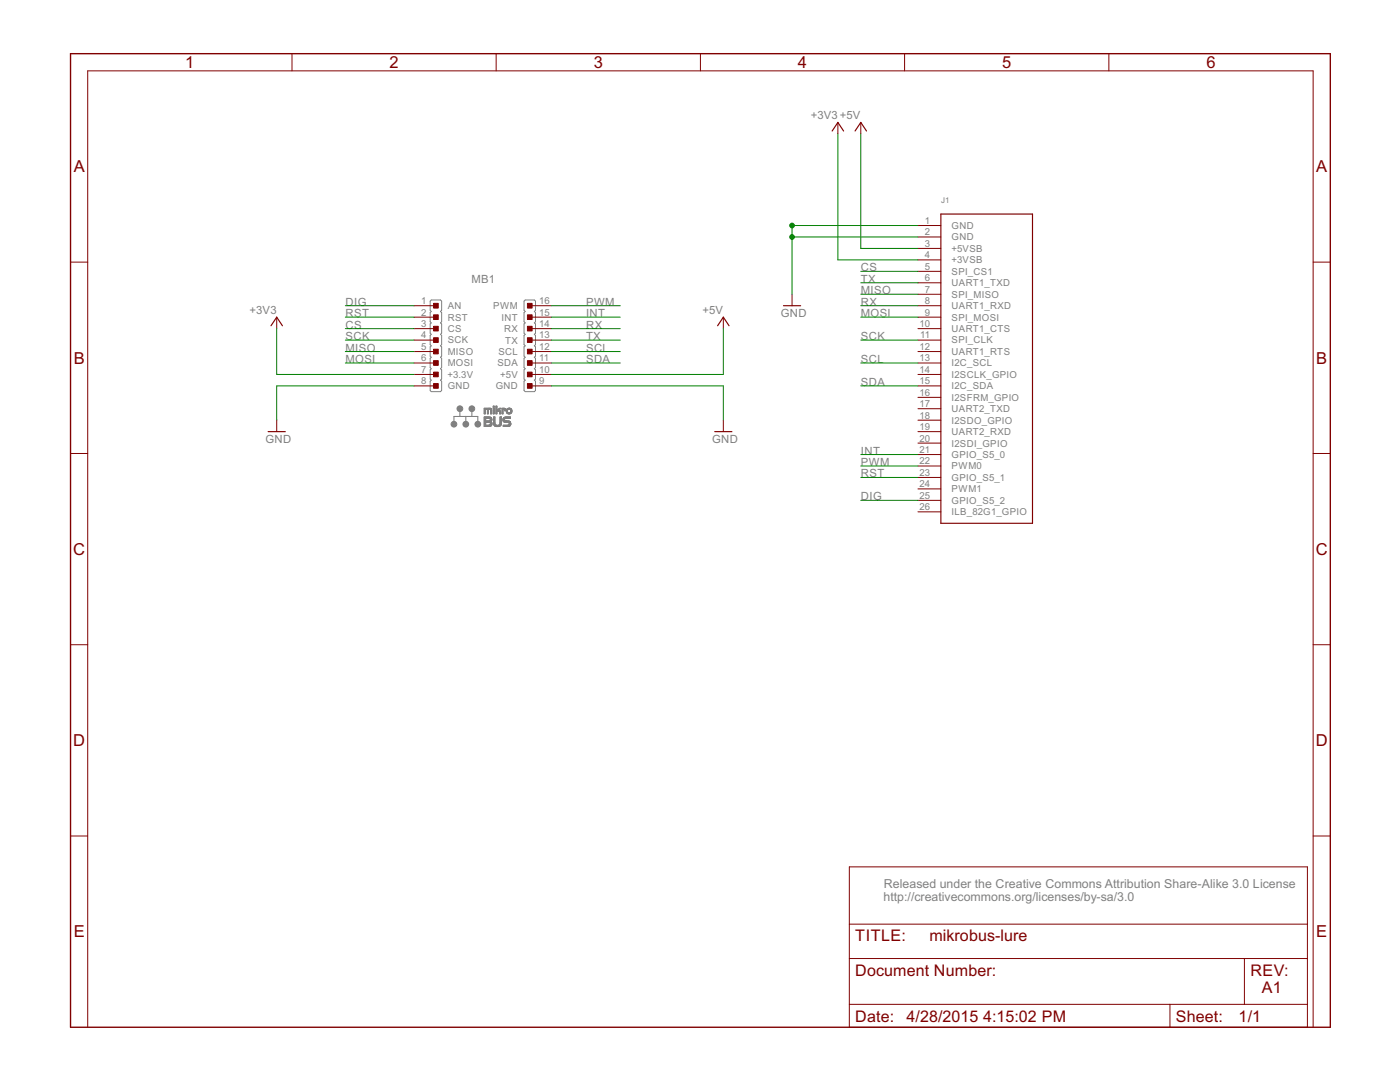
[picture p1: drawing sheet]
<svg xmlns="http://www.w3.org/2000/svg" width="279mm" height="216mm" viewBox="0 0 279 216" stroke-linecap="round" stroke-linejoin="round" font-family="sans-serif">
<g fill="none" stroke="#808080" stroke-width=".2">
<path d="M86.1 59.9h1.8l.2 .2v1.8l-.2 .2 .2 .3v1.8l-.2 .2 .2 .2v1.9l-.2 .2 .2 .2v1.9l-.2 .2 .2 .2v1.9l-.2 .2 .2 .2v1.8l-.2 .3 .2 .2v1.8l-.2 .3 .2 .2v1.8l-.2 .2h-1.8l-.2-.2v-1.8l.2-.2-.2-.3v-1.8l.2-.2-.2-.3v-1.8l.2-.2-.2-.2v-1.9l.2-.2-.2-.2v-1.9l.2-.2-.2-.2v-1.9l.2-.2-.2-.2v-1.8l.2-.3-.2-.2v-1.8zM104.6 60.1l.2-.2h1.8l.3 .2v1.8l-.3 .2 .3 .3v1.8l-.3 .2 .3 .2v1.9l-.3 .2 .3 .2v1.9l-.3 .2 .3 .2v1.9l-.3 .2 .3 .2v1.8l-.3 .3 .3 .2v1.8l-.3 .3 .3 .2v1.8l-.3 .2h-1.8l-.2-.2v-1.8l.2-.2-.2-.3v-1.8l.2-.2-.2-.3v-1.8l.2-.2-.2-.2v-1.9l.2-.2-.2-.2v-1.9l.2-.2-.2-.2v-1.9l.2-.2-.2-.2v-1.8l.2-.3-.2-.2zM96.7 83.2v1.9M96.7 81.5v1.1M96.8 81.5v1.1M96.8 83.2v1.9M96.8 81.5v1.1h-.2v-1.1h1.3M96.8 81.6h.5M96.9 81.5v.1M96.9 83.2v1.9M96.9 84.9h.7M96.9 84.2l.8 .1"/>
<path d="M96.9 83.5h.8M96.9 84h.6M97 83.2l-.1 1.9M97 81.5v.1M97 83.2v.3M97 84v.2M97 84.9v.2M97.1 81.5v.1M97.1 83.2v.3M97.1 84v.2M97.1 84.9v.2M97.2 81.5v.1"/>
<path d="M97.2 83.2v.3M97.2 84v.2M97.2 84.9v.2M97.3 81.5v1.1h.2v-1.1M97.3 83.2v.3M97.3 84v.2M97.3 84.9v.2M97.3 81.5v1.1M97.4 81.5v1.1M97.4 83.2v.3M97.4 84v.2M97.4 84.9v.2"/>
<path d="M97.5 83.2v.3M97.5 84v.2M97.5 84.9v.2M97.5 81.6l.3 .1M97.5 83.2h-.9v1.9h.9M97.5 83.2h.2M97.5 81.5v.1M97.6 83.2v.3M97.6 84v.2M97.6 84.9v.2M97.6 81.5v.1M97.7 83.2v.3"/>
<path d="M97.7 84v.3M97.7 84.8v.3M97.7 84.8l-.1 .1M97.7 83.5h.1M97.7 81.5v.1M97.7 83.2h.2M97.7 84.8h.1M97.7 84.3h.1M97.8 85.1h-.3M97.8 81.5v.2M97.8 83.2v.3M97.8 83.9v.4"/>
<path d="M97.8 84.8v.3M97.8 84.8h-.1M97.8 84.3h.1M97.8 83.5v.1M97.8 81.7h.1M97.8 83.9l-.3 .1M97.8 83.2v.4M97.8 83.6v.3M97.8 83.9v.5M97.8 84.7v.3M97.8 84.7v.1M97.8 84.3l.1 .2"/>
<path d="M97.8 83.9h.1M97.9 81.5v.2M97.9 83.2l.1 .1M97.9 83.2v1.8M97.9 81.5h.1M97.9 81.8h.1M97.9 84.6l-.1 .1M97.9 81.5v1.1h.2v-.7l-.1-.4M97.9 83.3v1.7M97.9 81.5v1.1M98 83.3l.2 .4-.1 .2M98 81.5v1.1"/>
<path d="M98 83.3v.8M98 84.2v.8M98 85l-.2 .1M98 81.6v1M98 83.3v.7M98.1 81.6v1M98.1 83.4v.6M98.1 84.2v.7M98.1 84.9l-.1 .1M98.1 83.9l-.2 .2 .2 .1M98.1 84.2v.6M98.1 83.6v.2"/>
<path d="M98.1 84.3v.5M98.1 84.8v.1M98.4 81h.2v.3h-.2zM98.4 81.5h.2v1.1h-.2zM98.5 81v.3M98.5 81.5v1.1M98.5 83.2v1.5M98.6 81v.3M98.6 81.5v1.1M98.6 83.2v1.6M98.6 83.2l.1 1.7M98.7 84.9l.1 .1"/>
<path d="M98.7 83.2v1.8M98.8 84.5v.5M98.8 85h.1M98.8 84.7v.3M98.8 85l.1 .1M98.9 84.8v.3M98.9 85.1h.1M99 84.8l-.2-.2v-1.4h-.3v1.3l.2 .4M99 81h.2v1.6h-.2zM99 84.8h.1M99 84.8v.3M99 81v1.6"/>
<path d="M99 84.8l.1 .1M99 85.1h.5M99.1 81v1.6M99.1 84.9v.2M99.1 84.9h.3M99.2 84.9v.2M99.2 82.1h.3M99.3 84.9v.2M99.3 81.8v.3M99.4 81.7v.4M99.4 84.9v.2M99.5 81.6v.5"/>
<path d="M99.5 84.9v.2M99.5 84.8v.3M99.5 81.6v.2M99.5 81.9v.2M99.5 81.9h.2M99.5 82.1h.1M99.5 84.8l-.1 .1M99.6 81.6v.2M99.6 81.9v.2M99.6 84.8v.3M99.6 81.5v.2M99.6 82.1l.1 .1"/>
<path d="M99.7 81.5v.2M99.7 81.9v.7h.2v-.5l-.2-.2M99.7 84.8v.3M99.7 81.5h.3l-.6 .4h.1M99.7 81.5l-.5 .4M99.7 81.9v.7M99.7 84.7l-.2 .1M99.8 81.5l-.1 .2M99.8 84.6l-.1 .4M99.8 84.6l-.1 .1M99.8 84.6h.1M99.8 85l-.3 .1"/>
<path d="M99.8 81.5v.1M99.8 82v.6M99.8 83.2v1.8M99.9 82v.6M99.9 83.2v1.7M99.9 81.5v.1M99.9 84.9l-.1 .1M99.9 81.5h.1M100 83.2v1.6M100 84.8l-.1 .1M100.1 84.6v-1.4h-.3v1.8M100.1 84.5l-.1 .3"/>
<path d="M100.2 81.5v1.1M100.3 81.5v1.1M100.4 81.5v1.1M100.4 83.9l.1 .2M100.4 83.6v.4M100.4 83.6h.1M100.4 81.5v1.1h-.2v-1.1h.5M100.4 81.6h.1M100.4 83.5v.6M100.5 83.4v.7M100.5 84.9v.2M100.5 84.1l.2 .1"/>
<path d="M100.5 81.5v.1M100.5 81.6l.1 .1M100.5 83.4l-.1 .2M100.5 83.4v.8M100.6 83.3l-.1 .1M100.6 81.5v.2M100.6 83.3v.9M100.6 84.9v.2M100.6 81.7h.1M100.6 83.3h.1M100.7 83.3v.9M100.7 84.9v.2"/>
<path d="M100.7 81.5v.5h.2v-.4M100.7 81.5l.1 .1M100.7 83.8v.1M100.7 83.9v.3M100.7 83.9l.2 .1M100.7 81.5v.5M100.7 84.2l.3 .1M100.8 83.2l-.1 .4M100.8 81.5v.5M100.8 81.6v.4M100.8 83.2v.3M100.8 84v.3"/>
<path d="M100.8 84.9v.2M100.8 81.6l.1 .3M100.8 83.2l-.2 .1M100.9 84v.3M100.9 84.9v.2M100.9 83.2v.3M100.9 83.5l-.2 .2M100.9 84h.1M101 83.2v.3M101 84v.3M101 84.9v.2M101 84h.1"/>
<path d="M101 84.3h.2M101 81.9l.1 .4M101.1 83.2v.3M101.1 84v.3M101.1 84.9v.2M101.1 82.3v.1M101.1 81.8l-.1 .2M101.1 81.8v.5M101.1 83.2h.7v.3h-.9M101.1 84h.3M101.1 83.2h-.3M101.1 82.4h.1"/>
<path d="M101.1 81.7v.7M101.2 81.6v.8M101.2 83.2v.3M101.2 84v.3M101.2 84.9v.2M101.2 82.4l.1 .1M101.2 81.6l-.1 .2M101.2 84.3h.3M101.2 81.6v.9M101.3 83.2v.3M101.3 84v.3M101.3 84.9v.2"/>
<path d="M101.3 82.5h.1M101.3 81.5v1M101.3 82.2v.1M101.3 81.5v.3M101.3 82.3v.2M101.3 81.8v.1M101.3 82.3h.1M101.3 84.9h-.9v.2h1.1M101.4 81.5v.2M101.4 82.3v.2M101.4 82.5l.1 .1M101.4 81.5l-.2 .1"/>
<path d="M101.4 82.3l.1 .1M101.4 82.4v.2M101.4 83.2v.3M101.4 84v.3M101.4 84.8v.3M101.4 81.7l-.1 .1M101.4 84h.2M101.4 84.8l-.1 .1M101.5 81.5l-.1 .2M101.5 81.7h-.1M101.5 82.4h.2M101.5 82.6h.1"/>
<path d="M101.5 81.4v.2M101.5 82.4v.2M101.5 83.2v.3M101.5 84v.3M101.5 84.8v.3M101.5 84.8h-.1M101.5 84.8h.1M101.5 84.3l.1 .1M101.6 81.4v.2M101.6 82.4v.2M101.6 83.2v.3M101.6 84v.4"/>
<path d="M101.6 84.8v.3M101.6 84l.1 .1M101.6 84.4v.6M101.6 85.1h-.1M101.6 84v.5M101.6 81.4h.1M101.6 81.4l-.2 .1M101.6 84.7l-.1 .1M101.7 81.4v.2M101.7 82.4v.2M101.7 83.2v.3M101.7 84.1v.9"/>
<path d="M101.7 81.6l-.2 .1M101.7 81.6l.2 .1M101.7 84.1h.1M101.7 85l-.1 .1M101.7 82.4h.1M101.7 81.4l.3 .1M101.8 81.5v.2M101.8 82.4v.2M101.8 83.2v.3M101.8 84.1v.9M101.8 84.1l.2 .5-.1 .2M101.8 84.2v.7"/>
<path d="M101.8 82.3l-.1 .1M101.8 82.3v.2M101.9 81.7v.6M101.9 82.3h-.1M101.9 82.5l-.3 .1M101.9 84.9l-.2 .1M101.9 81.5v.2M101.9 82.3v.2M101.9 84.8v.1M101.9 84.3v.5M101.9 82.3h.1M101.9 81.5v.3"/>
<path d="M101.9 82.2v.3M101.9 82.5h.1M102 81.5v1M102 84.5v.1M102 81.5l.1 .2M102 82.4l-.1 .1M102 81.6v.8M102.1 81.7v.6M102.1 81.7l.1 .4-.2 .3M102.2 81.8v.4"/>
</g>
<path d="M91.8 81.6v1.5M93 83.1v1.6M94.2 81.6v1.5M95.4 84.6v-1.5h-4.8v1.6" fill="none" stroke="#808080" stroke-width=".21"/>
<g fill="#808080" stroke="#808080" stroke-width=".2">
<circle cx="91.8" cy="81.6" r=".57"/>
<circle cx="94.2" cy="81.6" r=".57"/>
<circle cx="90.6" cy="84.6" r=".57"/>
<circle cx="93" cy="84.6" r=".57"/>
<circle cx="95.4" cy="84.6" r=".57"/>
</g>
<g fill="none" stroke="#800000" stroke-width=".2">
<path d="M58.3 10.7v3.4M99 10.7v3.4M139.8 10.7v3.4M180.5 10.7v3.4M221.3 10.7v3.4M167.2 24.4v2.3M171.8 24.4v2.3M14.1 52.3h3.4M158.1 58.7v2.3M183.2 45h4.6M183.2 47.3h4.6M183.2 49.6h4.6"/>
<path d="M183.2 51.9h4.6M183.2 54.1h4.6M183.2 56.4h4.6M183.2 58.7h4.6M262.1 52.3h3.4M55.2 63.3v2.3M82.6 61h4.6M82.6 63.3h4.6M82.6 65.6h4.6M82.6 67.9h4.6M82.6 70.1h4.6M82.6 72.4h4.6"/>
<path d="M82.6 74.7h4.6M82.6 77h4.6M105.5 61h4.6M105.5 63.3h4.6M105.5 65.6h4.6M105.5 67.9h4.6M105.5 70.1h4.6M105.5 72.4h4.6M105.5 74.7h4.6M105.5 77h4.6M144.4 63.3v2.3M183.2 61h4.6"/>
<path d="M183.2 63.3h4.6M183.2 65.6h4.6M183.2 67.9h4.6M183.2 70.1h4.6M183.2 72.4h4.6M183.2 74.7h4.6M183.2 77h4.6M183.2 79.3h4.6M14.1 90.5h3.4M55.2 83.8v2.3M144.4 83.8v2.3M183.2 81.6h4.6"/>
<path d="M183.2 83.8h4.6M183.2 86.1h4.6M183.2 88.4h4.6M183.2 90.7h4.6M183.2 93h4.6M183.2 95.3h4.6M183.2 97.6h4.6M183.2 99.8h4.6M262.1 90.5h3.4M183.2 102.1h4.6M14.1 128.7h3.4M262.1 128.7h3.4"/>
<path d="M14.1 166.8h3.4M169.5 173h91.4v32h-91.4zM262.1 166.8h3.4M169.5 191.3h91.4M169.5 184.4h91.4M248.3 191.3v9.1M17.5 205v-190.9h244.6v190.9M169.5 200.4h91.4M233.5 200.4v4.6"/>
</g>
<path d="M166.1 26.1l1.1-1.7 1.2 1.7M170.6 26.1l1.2-1.7 1.1 1.7M187.8 42.7h18.3v61.7h-18.3zM54.1 65l1.1-1.7 1.2 1.7M143.2 65l1.2-1.7 1.1 1.7M156.4 61h3.4M53.5 86.1h3.4M142.6 86.1h3.5" fill="none" stroke="#800000" stroke-width=".23"/>
<path d="M14.1 10.7h251.4v194.3h-251.4z" fill="none" stroke="#800000" stroke-width=".28"/>
<g fill="#800000" stroke="#800000" stroke-width=".2">
<path d="M86.5 72h1v.9h-1z"/>
<path d="M86.5 69.7h1v.9h-1z"/>
<path d="M86.5 74.3h1v.9h-1z"/>
<path d="M86.5 76.5h1v1h-1z"/>
<path d="M105.3 65.1h.9v.9h-.9z"/>
<path d="M105.3 67.4h.9v.9h-.9z"/>
<path d="M105.3 69.7h.9v.9h-.9z"/>
<path d="M105.3 72h.9v.9h-.9z"/>
<path d="M105.3 74.3h.9v.9h-.9z"/>
<path d="M105.3 76.5h.9v1h-.9z"/>
<path d="M86.5 62.8h1v1h-1z"/>
<path d="M86.5 60.5h1v1h-1z"/>
<path d="M105.3 60.5h.9v1h-.9z"/>
<path d="M86.5 67.4h1v.9h-1z"/>
<path d="M86.5 65.1h1v.9h-1z"/>
<path d="M105.3 62.8h.9v1h-.9z"/>
</g>
<g fill="none" stroke="#008000" stroke-width=".2">
<path d="M167.2 26.7v25.2h16M171.8 26.7v22.9h11.4M158.1 47.3h25.1M171.8 54.1h11.4M171.8 56.4h11.4M171.8 58.7h11.4M183.2 45h-25.1v13.7M55.2 65.6v9.1h27.4M68.9 65.6h13.7M68.9 67.9h13.7M68.9 70.1h13.7M68.9 61h13.7"/>
<path d="M68.9 63.3h13.7M68.9 72.4h13.7M82.6 77h-27.4v6.8M110.1 65.6h13.7M110.1 67.9h13.7M110.1 70.1h13.7M110.1 61h13.7M110.1 63.3h13.7M110.1 72.4h13.7M110.1 77h34.3v6.8M144.4 65.6v9.1h-34.3M171.8 67.9h11.4"/>
<path d="M171.8 61h11.4M171.8 63.3h11.4M171.8 72.4h11.4M171.8 77h11.4M171.8 93h11.4M171.8 90.7h11.4M171.8 99.8h11.4M171.8 95.3h11.4"/>
</g>
<g fill="#008000" stroke="#008000" stroke-width=".2">
<circle cx="158.1" cy="45" r=".47"/>
<circle cx="158.1" cy="47.3" r=".47"/>
</g>
<g font-size="3.7" fill="#800000">
<text x="37" y="13.6">1</text>
<text x="77.7" y="13.6">2</text>
<text x="118.5" y="13.6">3</text>
<text x="159.3" y="13.6">4</text>
<text x="200" y="13.6">5</text>
<text x="240.8" y="13.6">6</text>
<text x="14.7" y="34.4">A</text>
<text x="262.7" y="34.4">A</text>
<text x="14.7" y="72.6">B</text>
<text x="262.7" y="72.6">B</text>
<text x="14.6" y="110.7">C</text>
<text x="262.6" y="110.7">C</text>
<text x="14.6" y="148.9">D</text>
<text x="262.6" y="148.9">D</text>
<text x="14.7" y="187.1">E</text>
<text x="262.7" y="187.1">E</text>
</g>
<g font-size="3.6" fill="#800000">
<text x="170.7" y="187.8">TITLE:</text>
<text x="185.5" y="187.8">mikrobus-lure</text>
<text x="170.7" y="194.7">Document Number:</text>
<text x="249.5" y="194.7">REV:</text>
<text x="170.7" y="203.8">Date: 4/28/2015</text>
<text x="196.2" y="203.8">4:15:02 PM</text>
<text x="234.7" y="203.8">Sheet:</text>
<text x="247.2" y="203.8">1/1</text>
<text x="251.8" y="198.1">A1</text>
</g>
<g font-size="2.8" fill="#808080">
<text x="176.3" y="179.8">http://creativecommons.org/licenses/by-sa/3.0</text>
<text x="176.4" y="177.2">Released under the Creative Commons Attribution Share-Alike 3.0 License</text>
</g>
<g font-size="2.5" fill="#808080">
<text x="161.8" y="23.8">+3V3+5V</text>
<text x="94.1" y="56.4">MB1</text>
<text x="171.8" y="54.1">CS</text>
<text x="171.8" y="56.4">TX</text>
<text x="171.8" y="58.7">MISO</text>
<text x="49.8" y="62.6">+3V3</text>
<text x="69" y="65.6">CS</text>
<text x="69" y="61">DIG</text>
<text x="69" y="63.3">RST</text>
<text x="117" y="65.6">RX</text>
<text x="117" y="61">PWM</text>
<text x="117" y="63.3">INT</text>
<text x="140.2" y="62.6">+5V</text>
<text x="155.8" y="63.3">GND</text>
<text x="171.8" y="61">RX</text>
<text x="171.8" y="63.3">MOSI</text>
<text x="69" y="70.1">MISO</text>
<text x="69" y="67.9">SCK</text>
<text x="117" y="67.9">TX</text>
<text x="117" y="70.1">SCL</text>
<text x="171.8" y="67.9">SCK</text>
<text x="69" y="72.4">MOSI</text>
<text x="117" y="72.4">SDA</text>
<text x="171.8" y="72.4">SCL</text>
<text x="171.8" y="77">SDA</text>
<text x="53" y="88.4">GND</text>
<text x="142.1" y="88.4">GND</text>
<text x="171.8" y="93">PWM</text>
<text x="171.8" y="90.7">INT</text>
<text x="171.8" y="95.3">RST</text>
<text x="171.8" y="99.8">DIG</text>
</g>
<g font-size="2.1" fill="#808080">
<text x="184.6" y="44.7">1</text>
<text x="184.6" y="47">2</text>
<text x="189.9" y="45.7">GND</text>
<text x="189.9" y="48">GND</text>
<text x="184.6" y="49.2">3</text>
<text x="184.6" y="51.5">4</text>
<text x="184.6" y="53.8">5</text>
<text x="189.9" y="50.3">+5VSB</text>
<text x="189.9" y="52.5">+3VSB</text>
<text x="184.6" y="56.1">6</text>
<text x="184.6" y="58.4">7</text>
<text x="189.9" y="54.8">SPI_CS1</text>
<text x="189.9" y="57.1">UART1_TXD</text>
<text x="189.9" y="59.4">SPI_MISO</text>
<text x="84" y="60.7">1</text>
<text x="84" y="63">2</text>
<text x="84" y="65.2">3</text>
<text x="89.3" y="61.7">AN</text>
<text x="89.3" y="64">RST</text>
<text x="98.4" y="61.7">PWM</text>
<text x="100.1" y="64">INT</text>
<text x="107.6" y="65.2">14</text>
<text x="107.6" y="63">15</text>
<text x="107.6" y="60.7">16</text>
<text x="183.5" y="65.2">10</text>
<text x="184.6" y="60.7">8</text>
<text x="184.6" y="63">9</text>
<text x="189.9" y="61.7">UART1_RXD</text>
<text x="189.9" y="64">SPI_MOSI</text>
<text x="84" y="67.5">4</text>
<text x="84" y="69.8">5</text>
<text x="89.3" y="66.3">CS</text>
<text x="89.3" y="68.5">SCK</text>
<text x="89.3" y="70.8">MISO</text>
<text x="99.5" y="70.8">SCL</text>
<text x="100.6" y="66.3">RX</text>
<text x="100.8" y="68.5">TX</text>
<text x="107.6" y="69.8">12</text>
<text x="107.6" y="67.5">13</text>
<text x="183.5" y="69.8">12</text>
<text x="183.7" y="67.5">11</text>
<text x="189.9" y="66.3">UART1_CTS</text>
<text x="189.9" y="68.5">SPI_CLK</text>
<text x="189.9" y="70.8">UART1_RTS</text>
<text x="84" y="72.1">6</text>
<text x="84" y="74.4">7</text>
<text x="84" y="76.7">8</text>
<text x="89.3" y="75.4">+3.3V</text>
<text x="89.3" y="73.1">MOSI</text>
<text x="89.3" y="77.7">GND</text>
<text x="98.9" y="77.7">GND</text>
<text x="99.3" y="73.1">SDA</text>
<text x="99.8" y="75.4">+5V</text>
<text x="107.6" y="76.7">9</text>
<text x="107.6" y="74.4">10</text>
<text x="107.6" y="72.1">11</text>
<text x="183.5" y="72.1">13</text>
<text x="183.5" y="74.4">14</text>
<text x="183.5" y="76.7">15</text>
<text x="189.9" y="73.1">I2C_SCL</text>
<text x="189.9" y="75.4">I2SCLK_GPIO</text>
<text x="189.9" y="77.7">I2C_SDA</text>
<text x="183.5" y="79">16</text>
<text x="183.5" y="81.2">17</text>
<text x="183.5" y="83.5">18</text>
<text x="189.9" y="80">I2SFRM_GPIO</text>
<text x="189.9" y="82.3">UART2_TXD</text>
<text x="183.5" y="85.8">19</text>
<text x="183.5" y="88.1">20</text>
<text x="189.9" y="84.5">I2SDO_GPIO</text>
<text x="189.9" y="86.8">UART2_RXD</text>
<text x="189.9" y="89.1">I2SDI_GPIO</text>
<text x="183.5" y="90.4">21</text>
<text x="183.5" y="92.7">22</text>
<text x="183.5" y="95">23</text>
<text x="189.9" y="91.4">GPIO_S5_0</text>
<text x="189.9" y="93.7">PWM0</text>
<text x="189.9" y="96">GPIO_S5_1</text>
<text x="183.5" y="97.2">24</text>
<text x="183.5" y="99.5">25</text>
<text x="183.5" y="101.8">26</text>
<text x="189.9" y="98.2">PWM1</text>
<text x="189.9" y="100.5">GPIO_S5_2</text>
<text x="189.9" y="102.8">ILB_82G1_GPIO</text>
</g>
<text font-size="1.8" fill="#808080" x="187.8" y="40.4">J1</text>
</svg>
